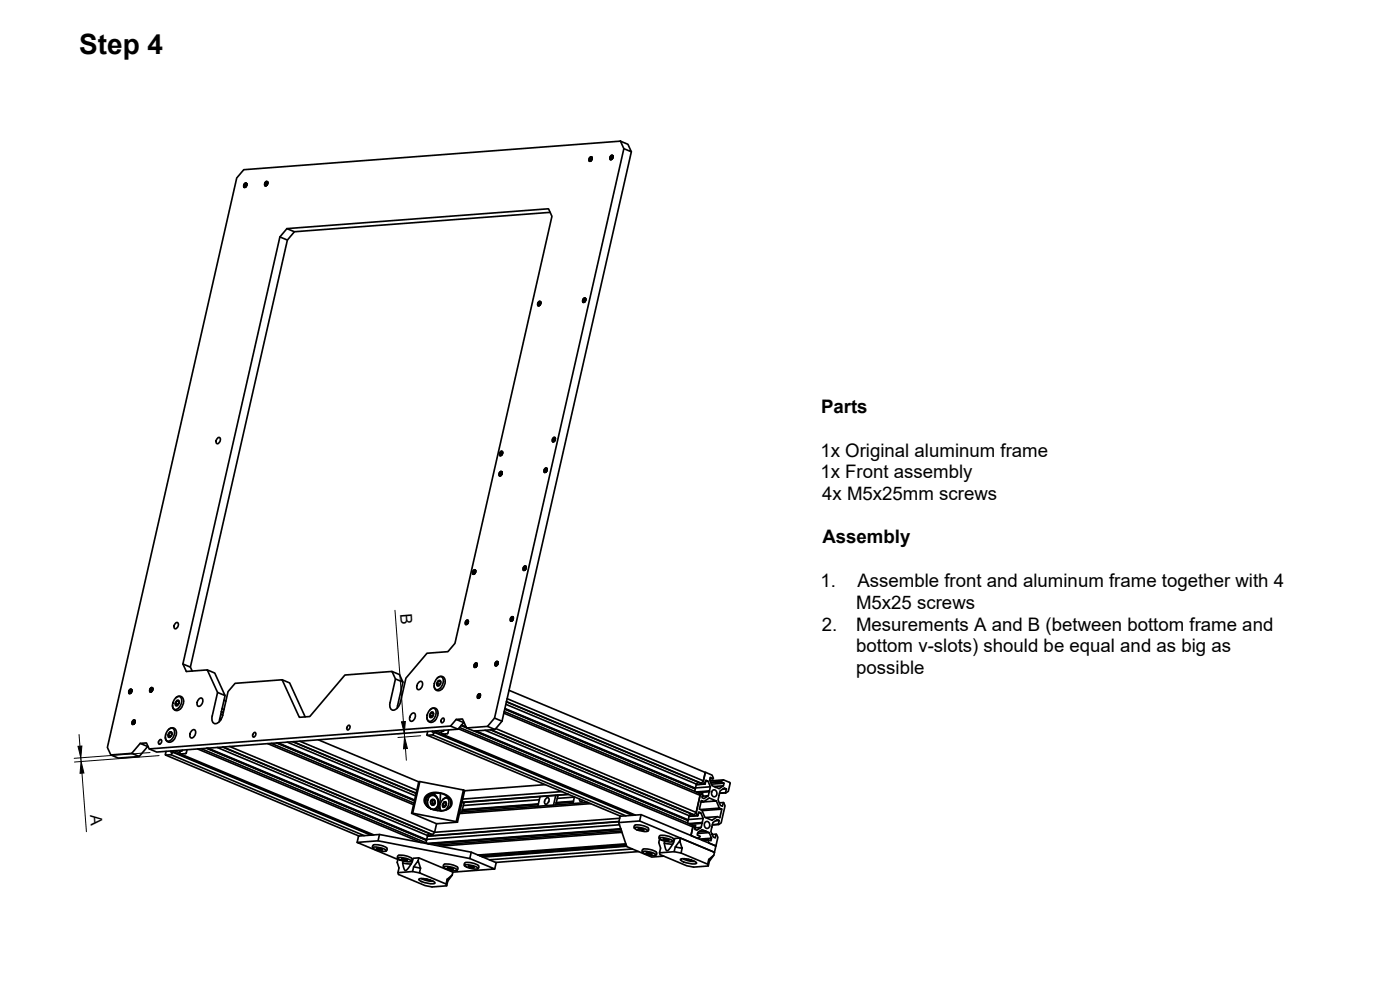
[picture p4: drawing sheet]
<svg xmlns="http://www.w3.org/2000/svg" width="420mm" height="297mm" viewBox="0 0 420 297" stroke-linecap="round" stroke-linejoin="round" font-family="sans-serif">
<!-- layer: Visible -->
<g fill="none" stroke="#000" stroke-width=".5">
<path d="M73.1 50.9l113.1-8.5 1 2.2-38.8 170.9-2.1 2.4-6.3 .5-1.2-2.7-1.9 .2-1.7 2-90.4 6.8-.8-1.8-1.9 .1-2.6 3-6.2 .5-1.1-2.2 38.8-170.9zM73.7 54.9l-.5 .7 .1 .6M73.7 55.1l-.4 .9M73.9 55.2l-.4 .8M74 55.7l-.1 .1M74 55.1l-.4 .5v.6M74 55.1l-.3-.2-.4 .3-.2 .7 .2 .3M74 55.1v.4M74 55.6l-.1 .3M74 55.5l-.3 .6-.4 .1M74 55.5l-.2 .5-.4 .1-.1-.4 .3-.5 .4-.2-.6 .5 .1 .7M74.1 55.3l-.4 .8"/>
<path d="M80 54.4l-.5 .7 .1 .6M80 54.6l-.4 .9M80.1 54.8l.2-.2-.4 .5v.6l-.1-.4zM80.2 54.7l-.4 .9M80.3 55.2l-.1 .2M80.3 54.6l-.3-.2-.4 .4-.2 .6 .2 .3M80.3 54.6v.4M80.3 55.1l-.1 .3M80.3 55l-.3 .6-.4 .1M80.3 55l-.2 .6-.4 .1-.1-.5 .2-.5 .5-.2-.6 .5v.7M80.3 54.8l-.3 .8M177.3 47l-.5 .7 .1 .7"/>
<path d="M177.3 48.2l.4-.8-.4 .9M177.4 47.2l-.4 .9M177.5 47.3l-.3 .9M177.6 47.2l-.6 .4v.7l.4-.1 .3-.5M177.6 47.2l-.6 .4 .1 .7M177.6 47.8v.2M177.6 47.2l-.3-.2-.4 .4-.1 .6 .1 .4M177.6 47.2l.1 .5M177.7 47.3l-.5 .4v.6M177.7 47.7l-.2 .4M177.7 47.7l-.3 .6-.5 .1M183.6 46.6l-.5 .6 .1 .7"/>
<path d="M183.6 46.8l-.4 .8M183.8 46.8l-.4 .9M183.9 47l-.3 .8zM183.9 47.3l-.1 .2M183.9 46.8l-.4 .4v.6M183.9 46.8l-.3-.2-.4 .3-.2 .6 .2 .4M183.9 46.8v.4M183.9 46.8l-.4 .5v.5M183.9 47.2l-.1 .4M183.9 47.2l-.3 .6-.4 .1M183.9 47.2l-.2 .5-.4 .1-.1-.4 .3-.5 .4-.2-.6 .4 .1 .7M184 46.9l-.4 .9"/>
<path d="M186.2 42.4l2.2 .9 1.1 2.2-2.3-.9M189.5 45.5l-38.8 170.9-2.3-.9M86.1 68.6l78.5-6 1 2.3-29.1 128.1-2.1 2.5-6.3 .5-6.3 7.5-1.6 7.1-.5 1.2a1.48 1.48 0 0 1-1.1 1.1 1.48 1.48 0 0 1-1.5-.4v-1.7l1.6-7.1-1.1-2.2-14.1 1-10.5 12.5-3.2 .2-5.1-11.2-14.2 1-2.1 2.5-1.6 7.1-.5 1.3a1.48 1.48 0 0 1-1 1.1 1.48 1.48 0 0 1-1.5-.5l-.1-1.6 1.6-7.1-3.1-6.8-6.3 .5-1-2.3 29.1-128.1zM86.2 72l-29.1 128.2-2.2-1M88.4 69.5l-2.2 2.5-2.2-.9M165.1 63.7l-76.7 5.8-2.3-.9M161.9 90.4l-.5 .7 .1 .6M161.9 90.6l-.3 .9M162 90.8l.2-.2-.4 .5v.6zM162.1 90.7l-.4 .9M162.2 90.5l-.6 .4v.7h.4l.3-.6M162.2 90.5l-.6 .5 .1 .7"/>
<path d="M162.2 90.8l-.3 .8zM162.2 91.2v.1M162.2 90.6l-.3-.2-.4 .3-.1 .7 .1 .3M162.2 90.6l.1 .4M162.3 91.1l-.2 .3M162.3 91l-.4 .6-.4 .1M175.4 89.4l-.5 .6 .1 .7 .4-.1 .4-.6M175.4 89.6l-.3 .9M175.5 89.8l.2-.2-.4 .5v.6zM175.6 89.7l-.4 .8M175.7 90.2v.1M175.7 89.6l-.3-.2-.4 .3-.1 .7 .1 .3"/>
<path d="M175.7 89.6l.1 .4M175.8 90.1l-.2 .3M175.8 90l-.3 .5-.4 .1-.1-.4 .3-.5 .4-.2-.6 .5 .1 .7M175.8 89.8l-.4 .8M65.2 131.5l.5-.3a1.02 1.02 0 0 1 .4 1.2 1.02 1.02 0 0 1-1.1 .7l-.1-.9zM150.5 135.4l-.5 .6 .1 .7M150.5 135.6l-.4 .9M150.5 135.8l.3-.2-.4 .5-.1 .5zM150.7 135.7l-.4 .8M150.8 136.1l-.1 .2M150.8 135.6l-.3-.2-.4 .3-.2 .6 .2 .4M150.8 135.6v.4"/>
<path d="M150.8 136l-.1 .4M150.8 136l-.3 .6-.4 .1M150.8 136l-.3 .5-.3 .1-.1-.4 .2-.5 .4-.2-.5 .5v.6M150.8 135.7l-.3 .9M150.8 135.8l-.3 .8M166.3 131.2l-.5 .7 .1 .6M166.3 132.4l.3-.8-.3 .8M166.3 131.4l-.3 .9M166.5 131.5l-.4 .9M166.6 131.3l-.6 .4v.7h.4l.2-.6M166.6 131.3l-.6 .5 .1 .7M166.6 132l-.1 .1"/>
<path d="M166.6 131.4l-.3-.2-.4 .3-.2 .7 .2 .3M166.6 131.4v.4M166.6 131.4l-.4 .5v.6M166.6 131.9l-.1 .3M166.6 131.8l-.3 .6-.4 .1M150.3 141.4l-.5 .7 .1 .7M150.3 142.6l.4-.8-.4 .9M150.4 141.6l-.4 .9M150.5 141.7l-.3 .9M150.6 142.2v.2M150.6 141.6l-.3-.2-.4 .4-.1 .6 .1 .4M150.6 141.6l.1 .5"/>
<path d="M150.7 141.7l-.5 .4v.6M150.7 142.1l-.2 .3M150.7 142.1l-.3 .6-.5 .1M150.7 142.1l-.3 .5-.4 .1-.1-.4 .3-.5 .4-.2-.6 .4 .1 .7M163.8 140.4l-.5 .7 .1 .6M163.9 140.6l-.4 .9M164 140.7l-.3 .9M164.1 141.2v.1M164.2 140.6l-.3-.2-.5 .3-.1 .7 .1 .3M164.2 140.6v.4M164.2 140.6l-.5 .5v.6M164.2 141.1l-.2 .3"/>
<path d="M164.2 141l-.3 .6-.5 .1M164.2 141l-.3 .5-.3 .2-.2-.5 .3-.5 .4-.2-.6 .5 .1 .7M164.2 140.8l-.4 .8M142.4 171l-.5 .6 .1 .7M142.4 171.2l-.4 .8M142.6 171.2l-.4 .9M142.7 171.1l-.6 .4v.7l.3-.1 .3-.5M142.7 171.1l-.6 .5 .1 .6M142.7 171.7l-.1 .2M142.7 171.2l-.3-.2-.4 .3-.2 .6 .2 .4M142.7 171.2v.4M142.7 171.2l-.4 .4v.6"/>
<path d="M142.7 171.6l-.1 .4M142.7 171.6l-.3 .6-.4 .1M142.7 171.3l-.3 .8 .3-.8M157.5 169.8l-.4 .6v.7M157.6 170l-.4 .9M157.8 170.1l-.4 .9M157.8 169.9l-.5 .4-.1 .7h.4l.3-.6M157.8 170.3l-.2 .7zM157.8 169.9l-.5 .5v.7M157.8 170.6v.1M157.9 170l-.3-.2-.5 .3-.1 .7 .1 .3M157.9 170v.4"/>
<path d="M157.9 170l-.4 .5-.1 .6M157.9 170.5l-.2 .3M157.9 170.4l-.3 .6-.5 .1M52.6 187.1l.5-.3a1.02 1.02 0 0 1 .3 1.1 1.02 1.02 0 0 1-1 .7l-.2-.8zM140.2 186.1l-.5 .6 .1 .7M140.2 186.2l-.4 .9M140.4 186.3l-.4 .9M140.5 186.8l-.1 .2M140.5 186.3l-.4 .4v.6v-.6l.4-.4M140.5 186.3l-.3-.2-.4 .3-.2 .6 .2 .4M140.5 186.2v.5M140.5 186.7l-.1 .4"/>
<path d="M140.5 186.7l-.2 .5-.4 .1-.1-.4 .2-.5 .5-.2-.6 .4 .1 .7M140.5 186.7l-.3 .5-.4 .2M140.6 186.4l-.4 .9M140.6 186.4l-.4 .8M142.8 198.9l-.5 .7 .1 .6M142.9 199.1l-.4 .9M143 199.2l-.3 .9M143.1 199.4l-.3 .7zM143.1 199.7v.1M143.1 199.1l-.3-.2-.4 .3-.1 .7 .1 .3M143.1 199.1l.1 .4M143.2 199.1l-.5 .5v.6"/>
<path d="M143.2 199.6l-.2 .3M143.2 199.5l-.3 .6-.5 .1M143.2 199.5l-.3 .6h-.4l-.1-.4 .3-.5 .4-.2-.6 .5 .1 .7M149.1 198.4l-.5 .7 .1 .7M149.1 198.6l-.4 .9M149.3 198.7l-.4 .9M149.4 198.9l-.3 .7zM149.4 199.2l-.1 .2M149.4 198.6l-.4 .5v.6M149.4 198.6l-.3-.2-.4 .4-.2 .6 .2 .4M149.4 198.6v.4M149.4 199.1l-.1 .3"/>
<path d="M149.4 199l-.3 .6-.4 .2M149.4 199l-.2 .5-.4 .2-.1-.4 .3-.5 .4-.2-.6 .4 .1 .7M149.5 198.8l-.4 .8M153.7 185l-.5 .7 .1 .6M153.7 186.2l.3-.8-.3 .8M153.7 185.2l-.4 .9M153.9 185.3l-.4 .9M154 185.8l-.1 .2M154 185.2l-.3-.2-.4 .4-.2 .6 .2 .3M154 185.2v.4M154 185.2l-.4 .5v.6M154 185.7l-.1 .3"/>
<path d="M154 185.6l-.3 .6-.4 .1M154 185.6l-.2 .5-.4 .2-.1-.5 .2-.5 .5-.2-.6 .5 .1 .7M39.2 206.8l-.5 .6 .1 .7M39.2 208l.3-.9-.3 .9M39.2 207l-.4 .8M39.4 207l-.4 .9M39.5 207.5l-.1 .2M39.5 207l-.4 .4v.6v-.5l.4-.5M39.5 207l-.3-.2-.4 .3-.2 .6 .2 .4M39.5 207v.4M39.5 207.4l-.1 .4M39.5 207.4l-.3 .6-.4 .1"/>
<path d="M39.5 207.4l-.2 .5-.4 .1-.1-.4 .2-.5 .5-.2-.6 .4 .1 .7M40.2 216l-.5 .7 .1 .6M40.2 217.2l.3-.8-.3 .8M40.2 216.2l-.4 .9M40.4 216.3l-.4 .9M40.5 216.8l-.1 .1M40.5 216.2l-.3-.2-.4 .3-.2 .7 .2 .3M40.5 216.2v.4M40.5 216.2l-.4 .5v.6M40.5 216.7l-.1 .3M40.5 216.6l-.3 .6-.4 .1M40.5 216.6l-.2 .6-.4 .1-.1-.5 .2-.5 .5-.2-.6 .5v.7"/>
<path d="M45.5 206.3l-.5 .7 .1 .6M45.5 206.5l-.4 .9M45.7 206.6l-.4 .8M45.8 206.7l-.3 .8zM45.8 207l-.1 .2M45.8 206.5l-.5 .5 .1 .6v-.6l.4-.5M45.8 206.5l-.3-.2-.4 .3-.2 .6 .2 .4M45.8 206.5v.4M45.8 207l-.1 .3M45.8 206.9l-.3 .6-.4 .1M45.8 206.9l-.2 .5-.4 .1-.1-.4 .2-.5 .5-.2-.6 .5v.6M45.8 206.6l-.3 .9"/>
<path d="M50.4 219.1a1.04 1.04 0 0 1 1.3-.6 1.04 1.04 0 0 1 .7 1.2 2.33 2.33 0 0 1-2.2 2.6 2.28 2.28 0 0 1 .2-3.2zM50.5 218.9l.8-.5h.8l.6 .5 .2 .9a3.2 3.2 0 0 1-1.1 2.6l-.8 .3-.7-.1-.5-.6-.2-.9M50.7 219.8l.5-.2a.91 .91 0 0 1 .3 1 .91 .91 0 0 1-.9 .6l-.2-.7zM50.9 219.7l.7 .3M52.6 209.6a1.04 1.04 0 0 1 1.2-.6 1.04 1.04 0 0 1 .7 1.2 2.33 2.33 0 0 1-2.2 2.6 2.28 2.28 0 0 1 .3-3.2zM52.6 211l.9 .3M52.7 209.4l.8-.5h.8l.5 .5 .3 .9a3.2 3.2 0 0 1-1.2 2.6l-.7 .3-.7-.1-.5-.6-.2-.9M52.9 210.4l.5-.3a.91 .91 0 0 1 .3 1 .91 .91 0 0 1-.9 .6l-.2-.7zM53.1 210.2l.7 .4-.2-.4h-.5l-.5 .8 .1 .7 .6-.1M53.7 210.9l-.2 .5M57.1 200.2l.6 1.1M57.6 219.2a.61 .61 0 0 1 1 0 1.53 1.53 0 0 1-1.3 2.2 1.66 1.66 0 0 1 .3-2.2z"/>
<path d="M59.7 209.7a.61 .61 0 0 1 1.1 0 1.53 1.53 0 0 1-1.4 2.2 1.66 1.66 0 0 1 .3-2.2zM62.2 201l2.2 .9 3.1 6.8-2.2-.9M65.9 215.8l-.1 .7M65.9 215.7l.4 .2M66 215.6l.4 .1M66.3 214.3l.5 .3M66.4 213.6l.6 .2M66.4 213.5l.6 .3M66.6 212.6l.6 .3M67.2 210.1l.6 .3M67.5 208.7l-1.6 7.1 .4 .1M76.1 220l.4-.3a.75 .75 0 0 1 .2 .9 .75 .75 0 0 1-.8 .5l-.1-.6z"/>
<path d="M84.7 204l2.2 .9 4.7 10.2M104.3 217.8l.4-.2a.75 .75 0 0 1 .3 .9 .75 .75 0 0 1-.8 .4l-.1-.6zM117.6 201.5l2.3 .9 1 2.3-2.2-1M120.9 204.7l-1.7 7.8M123.5 214.2a.61 .61 0 0 1 1.1 0 1.53 1.53 0 0 1-1.4 2.2 1.66 1.66 0 0 1 .3-2.2zM125.7 204.7a.61 .61 0 0 1 1 0 1.53 1.53 0 0 1-1.3 2.2 1.66 1.66 0 0 1 .3-2.2zM128.4 219.5l-.1 1.1M128.9 213.1a1.04 1.04 0 0 1 1.3-.6 1.04 1.04 0 0 1 .7 1.2 2.33 2.33 0 0 1-2.2 2.7 2.28 2.28 0 0 1 .2-3.3zM129 214.5l.8 .4M129.1 213l.7-.5h.8l.6 .5 .2 .8a3.2 3.2 0 0 1-1.1 2.6l-.8 .3-.7-.1-.5-.6-.2-.8M129.3 213.9l.4-.3a.91 .91 0 0 1 .3 1.1 .91 .91 0 0 1-.9 .6l-.1-.8zM129.4 213.8l.7 .3"/>
<path d="M129.8 219.4l-.1 .3 .8-.1 59.7 25M130.1 214.5l-.3 .4M130.1 214.1l-.1-.4-.6 .1-.4 .7 .1 .7h.5M130.4 219.8l-.6 .7 58 24.3M130.5 219.6l-.1 .2 59.4 24.8M130.9 219.3l1.7 .7M131.1 203.6a1.04 1.04 0 0 1 1.2-.6 1.04 1.04 0 0 1 .7 1.3 2.33 2.33 0 0 1-2.2 2.6 2.28 2.28 0 0 1 .3-3.3zM131.1 205l.9 .4M131.2 203.5l.8-.5h.8l.6 .5 .2 .8a3.2 3.2 0 0 1-1.2 2.6l-.7 .3-.7-.1-.5-.5-.2-.9M131.4 204.4l.5-.3a.91 .91 0 0 1 .3 1.1 .91 .91 0 0 1-.9 .6l-.2-.8zM131.6 204.3l.7 .3-.2-.4-.5 .1-.5 .7 .2 .7h.5M132.2 205l-.2 .4"/>
<path d="M132.6 215.7l.4-.2a.75 .75 0 0 1 .2 .8 .75 .75 0 0 1-.8 .5v-.6zM133.2 219.1v.3l-.8 .1 .3 .8M134.6 219l-.3 1.1-1.6 .2 58 24.3M136.9 215.9l2.4 .9M137.5 218.8l-90.5 6.8-2.2-.9M137.6 218.7l70.4 29.4M137.9 218.3l69.8 29.2 .3 .6-.6 2.4M138.5 217.5l1.4 .6M139.2 216.8l-1.7 2-2.3-.9M140 218.3l-1.6-.6 1.6 .7M140 218.4l2.3 1 6.3-.5M142.4 219.4l64.1 26.8"/>
<path d="M142.5 219.3l64 26.8M142.8 219.3l63.8 26.7M143.8 208.2l-.5 .6 .1 .7M143.8 208.4l-.3 .8M143.9 208.5l.2-.1-.4 .5v.5zM144 208.4l-.4 .9M144.1 208.9l-.1 .2M144.1 208.4l-.3-.2-.4 .3-.2 .6 .2 .4M144.1 208.4l.1 .4M144.1 208.8l-.1 .4M144.2 208.8l-.3 .5-.5 .2M144.2 208.8l-.3 .5-.4 .1-.1-.4 .3-.5 .4-.2-.6 .4 .1 .7"/>
<path d="M144.2 208.5l-.4 .9M144.2 208.6l-.4 .8M145.6 219.1l61.2 25.6M147.3 219l61 25.5M148.8 218.6l60.1 25.2M150.7 216.4l-2.1 2.5-2.3-1M151.2 214l58.9 24.6M151.3 213.5l58.5 24.5 .3 .6-1.2 5.2-.7 .7-61-25.5M151.5 212.8l57.2 23.9M151.5 212.7l57.1 23.9M151.5 212.6l57.2 23.9M151.8 211.3l57.2 24"/>
<path d="M152 210.5l58.5 24.5M152.2 209.6l58.9 24.7M152.8 207.1l58.8 24.6v.2l.3-.1 1.8 .8 .4 1M33.3 226.5l2.2 1 6.3-.5M42.1 223l2.3 1M44.3 224l-2.5 3-2.3-1M47.8 222.1l.4-.2a.75 .75 0 0 1 .2 .9 .75 .75 0 0 1-.7 .4l-.1-.6zM49.7 226.6l58 24.2M49.9 225.4l-.1 1.2M50.5 220.5l.8 .3M51.3 225.3l-.1 .3h.7l-.6 .8-1.6 .2M51.3 226.4l58 24.3"/>
<path d="M51.5 220.4l-.2 .5M51.6 220l-.1-.3h-.6l-.4 .8 .1 .7 .5-.1M51.9 225.7l59.4 24.9M51.9 225.6l59.8 24.9M52.4 225.2l1.6 .7M54.2 226.2l58 24.3M56.1 225l-.3 1-1.6 .2-.3-.8 .8-.1v-.2M59.3 224.7l67.1 28.1M60.4 224.6l68.3 28.6M62 224.5l66 27.5M62.1 224.5l65.9 27.4M62.4 224.5l65.6 27.4 .3-1.2"/>
<path d="M65.2 224.3l63.1 26.4 .5-.6M66.8 224.1l63 26.4M66.9 224.1l62.9 26.4 .6-.8 55.6-4.2M68.9 224l61.5 25.7 .6-2.5M80.3 223.1l43.8 18.3M81.4 223l42.8 18M83 222.9l41.4 17.3M83.2 222.9l41.2 17.3M83.5 222.9l40.9 17.1M86.2 222.7l38.5 16.1M87.9 222.6l37 15.4M88 222.5l36.9 15.5"/>
<path d="M90 222.4l35.1 14.7M95.5 222l30.2 12.6M126 234.5l-2.2 9.5M128.2 220.6l58 24.3M128.8 239.2a1.56 1.56 0 0 1 1.7-.4 1.56 1.56 0 0 1 1 1.5 1.7 1.7 0 0 1-.4 2 1.7 1.7 0 0 1-2 .2l-.7-1.3a2.41 2.41 0 0 1 .4-2zM129.6 239.9a.83 .83 0 0 1 1 .8 .83 .83 0 0 1-.9 .9l-.5-.8zM129.8 238.1a3.1 3.1 0 0 1 .9 5M129.8 220.5l-1.5 .1M132.1 237.9l1.6 .5 1.3 1 .6 1.2-.2 1.2-1.1 1-1.7 .5-2.4-.3-1.6-.8-1.1-1.3-.1-1.3 .8-1.1 1.6-.7h1.3l1 .2-1.3-.1-1.3 .2-1 .5-.7 .9-.1 .9 .2 .9 .7 .9 1.1 .6M134.3 239l-.8 .5M135 239.8l-1-.5-1.1 .6M139.1 237l.4 .2-2.2 9.5-.4-.2z"/>
<path d="M139.1 237l-13.4-2.5-2.2 9.5 7.5 3.2M161.9 240l-22.8 1.7M162.1 239.1l-.7 2.8M162.1 239v.1M163.6 235.4l-24.2 1.9M163.8 239.6l.5-.3a1.07 1.07 0 0 1 .4 1.2 1.07 1.07 0 0 1-1.1 .8l-.2-.9zM166.8 238.7l-.7 2.9M167.4 238.6l-.6 2.9M168.6 237.5l-29.7 2.3M170.5 238.3l-31.9 2.4M170.6 238.4l-32 2.4M172.4 239.2l-5.2 .3"/>
<path d="M172.4 239.1l-.5 2M173.9 239.7l.3 .8 .7-.3M209.5 234.7l-.5 .6-.5 2.1M209.9 238.2h1l-.2 1.2 .6 .2 1.3-.8-1.8 .1M210.1 238.6l-1.2 5.2M210.8 238.2l-.7 .4M211.1 234.3l.5-2.4-.5 2.4-.7 .7M211.1 234.3l.4 .9-2.5 .2M211.5 235.2l-2.6 .3M211.8 231.8h-.2M211.8 234.4h.7l-.6-.3-.3 1.2M212.5 234.4l.7 1.7-4.5 .3"/>
<path d="M212.9 237.5l-.3 1.3M212.9 237.3l-3.7 .4M213 237.4l-3.7 .4M213.1 233.7l1-.1-.9-.3-.2 .7 .7 1.7 1.1 .5M213.1 234.3l4-.3 1.9 .8 .1 .3-.5 2.3-.7 .5M213.2 236.1l-.3 1.2-4 .3M213.9 237.1a.98 .98 0 0 1 1.3 .9 .98 .98 0 0 1-1.1 1 1.19 1.19 0 0 1-.2-1.9zM216.4 234.6l.9 .4-3.8 .3M216.4 234.5v.1l-3.1 .3M216.9 236.8l1.1-.1-.6-.3-1.3 .9-.6 2.7 .7 1.7 .6 .2 .3-1.1M217.1 235.8l-1.3 .8-1.1-.4M217.1 234l-.7 .5-3.1 .2"/>
<path d="M217.3 235l-.2 .8-2.8 .2M218 236.7l-.2 1.1-1.8 .2 1.8-.2M107.2 252.8l.4-1.9 6.3-.5 27.5 5.3 7.5 3.1-.4 1.9M111.9 254.3a4.7 4.7 0 0 1 4 1 4.7 4.7 0 0 1-4-1zM111.9 254.5l-.1-.5 .2-.4a5.1 5.1 0 0 1 4.1 .9v.5l-.3 .4M113 254.6h.8l.9 .3a1.49 1.49 0 0 1-1.7-.3zM113.2 254.5l-.1 .2 .7 .2 .8 .1v-.2M113.8 254.6v.3M113.9 250.4l-.4 1.9M114.6 254.8v.2M119.4 257.5a4.7 4.7 0 0 1 4 .9 4.7 4.7 0 0 1-4-.9zM119.4 257.6l-.1-.4 .2-.5a5.1 5.1 0 0 1 4.1 1v.4l-.3 .4"/>
<path d="M119.7 257.8l-.3 .1-.2 .8 .5 1.7-.3 1.4 4.4-.3 .3-1.4M120.5 257.7h.8l.9 .3a1.49 1.49 0 0 1-1.7-.3zM120.7 257.7l-.1 .1 .6 .3 .8 .1 .1-.2M120.8 258.9l2.6 .3M121.3 257.7l-.1 .4M122.1 258l-.1 .2M123.5 244l13.4 2.5M123.9 258h-.2M125.5 258.3l.2-.9 10.2 4.3-.2 .8-1.5 1.3-.3 1.4-8-3.3 .3-1.4-2.1-.4 1.4-1.8 .7 2.2M125.7 257.4l-1.7 .1-.3 1.2-1.2 1.9-.7 .6-.4-.2-.3-.7-.3-1.4 .2-.6M127.9 241.2v-1.3l.7-1 1-.4 1.1 .4 .7 1 .1 1.3-.5 1.2-.9 .6M128 252.1l-.2 .8"/>
<path d="M129.5 240.1l.2 .1 .1 .8-.2 .4M129.5 240.1l.2-.2 .7 .2 .2 .9-.5 .6-.8-.5v-.6zM130.4 240.1l-.7 .1M130.6 241h-.8M132 242.1l.4 1.2M132.1 242.9l.1 .4M132.8 241.4l.9 .4M133.1 240.8l.5-.3a.91 .91 0 0 1 .3 1.1 .91 .91 0 0 1-.9 .6l-.2-.8zM133.3 240.7l.7 .3-.2-.3h-.5l-.5 .7 .1 .7h.6M133.7 243a2.6 2.6 0 0 0 .6-3.5 2.2 2.2 0 0 0-2.3 2.8l.1 .4a.98 .98 0 0 0 1.4 .4l1.4-1 .4-.7v-.8l-.3-.8-.6-.7-1.8-1a.32 .32 0 0 0-.5 .1 .32 .32 0 0 0 .1 .4l-.3 2.6-.6 2M133.9 241.4l-.2 .5M135.3 240.4l-.1 1.1"/>
<path d="M137.3 246.7l-6.3 .5M139.2 240.7l-.6 2.9M139.4 259.6a4.7 4.7 0 0 1 4.1 1 4.7 4.7 0 0 1-4.1-1zM139.4 259.8l-.1-.5 .2-.4a5.1 5.1 0 0 1 4.2 .9v.5l-.3 .4M140.6 259.9h.8l.9 .3a1.49 1.49 0 0 1-1.7-.3zM140.7 259.8l-.1 .2 .7 .3 .8 .1 .1-.2M141 257.6l-27.5-5.3-6.3 .5 12.2 5.1M141.4 259.9l-.1 .4M141.4 255.7l-.4 1.9 7.5 3.1-12.6 1M143.5 256.5v.1M161.5 241.3l-22.8 1.8M161.6 241.2l-22.8 1.7"/>
<path d="M164.7 240.4l-.1 .3M172.1 240.6l-5.2 .4M172.1 240.5l-5.2 .4M172.1 240.4l-5.1 .4M176.4 240.8l-38.4 2.9M177.2 241.1l-39.3 3M185.7 246.8l2.4 7.2 7.5 3.2 3.6-.3M185.7 246.5l-57.4 4.4M185.8 246.5l-57.5 4.3M185.9 247.5l-57.8 4.3M186.1 244.9l6.3-.5 22.5 9.4-.5 1.9-22.4-9.4-6.3 .5zM186.3 248.7l-58 4.4"/>
<path d="M186.3 248.8l-57.7 4.4M186.4 248.8l-57.7 4.4M186.5 249.3l-56 4.3M186.7 249.7l-54.7 4.2M187.8 253.2l-44.3 3.3M187.9 253.4l-43.9 3.4M188 253.8l-43.4 3.2M188.1 253.9l-43.1 3.3M189.8 254.7l-42.9 3.3M190.4 248.4a4.7 4.7 0 0 1 4 .9 4.7 4.7 0 0 1-4-.9zM190.4 248.5l-.1-.4 .2-.5a5.1 5.1 0 0 1 4.1 1l.1 .4-.4 .4M191.5 248.6h.8l.9 .3a1.49 1.49 0 0 1-1.7-.3z"/>
<path d="M191.7 255.5l-42.9 3.3M191.7 248.6l-.1 .1 .7 .3 .8 .1 .1-.2-.1 .2M192.3 248.6v.4M192.4 244.4l-.4 1.9M192.8 255.6a4.7 4.7 0 0 1 4 .9 4.7 4.7 0 0 1-4-.9zM192.8 255.7l-.1-.4 .2-.4a5.1 5.1 0 0 1 4.1 .9l.1 .4-.4 .4M194 255.8h.7l.9 .4a1.49 1.49 0 0 1-1.6-.4zM194.1 255.8l-.1 .1 .7 .3 .8 .1 .1-.2M194.8 255.8l-.1 .4M195.5 256.1v.2M197.9 251.5a4.7 4.7 0 0 1 4 .9 4.7 4.7 0 0 1-4-.9zM197.9 251.7l-.1-.5 .2-.4a5.1 5.1 0 0 1 4.1 .9v.5l-.3 .3"/>
<path d="M197.9 255.9l.2 .5 8 3.4 2.1 .4 4.4-.4 .3-1.4M198.2 251.9h-.3l-.2 .9 .6 1.7-.4 1.4 4.4-.4 .3-1.4M199 251.8l.8-.1 .9 .4a1.49 1.49 0 0 1-1.7-.3zM199.2 251.7l-.1 .2 .6 .2 .8 .1 .1-.2-.1 .2M199.4 253l2.5 .3M199.8 251.8l-.1 .3M202.3 255.5l2.1 .4M202.4 252l-.2 .1M204 252.3l.2-.9 10.2 4.3-.2 .9-1.5 1.3-.3 1.4-8-3.4 .3-1.4-2.1-.4 1.4-1.8 .7 2.2M204.2 251.4l-1.7 .2-.4 1.2-1.1 1.8-.7 .6-.4-.1-.3-.8-.2-1.3 .1-.6M204.2 257.9a5.6 5.6 0 0 1 4.9 1.1 5.6 5.6 0 0 1-4.9-1.1zM204.9 257.6l1.8 .7 1.8 .1"/>
<path d="M205.9 257.7l1.6 .4M206.5 257.8l.1 .2M206.6 257.8v.2M206.9 257.9l-.3 .1M207.3 244.1l-.5 .6-.5 2.2M207.4 258h.1M207.4 250.5l-.1 .2M207.8 247.7h1l-.3 1.1 .6 .3 1.3-.8-1.8 .1M208 248.1l-.6 2.4M208.7 247.7l-.7 .4M208.9 243.8l.4 .9-2.5 .2M209.3 244.7l-2.5 .3"/>
<path d="M209.4 250.1l3.4-.3 .7 1.7-3.6 .3M209.6 243.9h.7l.7 1.7-4.4 .3M209.7 249.6l2.1-.2 1 .4M210.3 243.9l-.6-.3-.2 1.1M210.4 240.6l.8-.1-.7-.3-.6 2.6 .7 .3 .9 2.1 2.2 .9 1.6-1.1M210.7 247l-.3 1.3M210.8 246.8l-3.7 .4M210.8 246.9l-3.6 .4M211 245.6l-.2 1.2-4 .3M211.2 240.5l1.7-1.1 2.1 .9-4.6 .4M211.7 249.3l-1-.4-1.3 .9-.2 .7 .9 .4-.7 .6-1.8-.7-.2-.3M211.8 246.6a.98 .98 0 0 1 1.2 .8 .98 .98 0 0 1-1 1.1 1.19 1.19 0 0 1-.2-1.9z"/>
<path d="M211.8 249.4l-1.9 .1M212.4 259.3l.2 .5M212.5 251.9l-.1 .2-1.5 .1M213.5 251.5l-.1 .8-.9-.4-1.9 .1M214.2 256.6l-1.3 1.8-.2-.5M214.7 246.3l1.1-.1-.6-.3-1.2 .9-.7 2.7 .8 1.7 .6 .2 .2-1.1-1.2 .1M214.7 253.8h.1M214.9 250.3l.5 1-.6 2.4-2-.7-.4-.9M215 240.3l.9 2.2-5.7 .4M215.6 247.3l-1.8 .2M215.8 246.2l-.2 1.1-1.8 .2M215.9 240.9l1.3-.1 .4 1-1.2 5.1-.7 .5"/>
<path d="M215.9 242.5l.7 .3-5.9 .4M216.6 242.8l-.6 2.5-.7-.3-3.6 .3M119.4 261.8l.2 .6 8 3.3 2.1 .4 4.4-.3 .3-1.4M123.8 261.5l2.1 .4M125.7 263.8a5.6 5.6 0 0 1 4.9 1.1 5.6 5.6 0 0 1-4.9-1.1zM126.4 263.6l1.7 .6 1.9 .2M127.4 263.7l1.6 .3M128 263.8l.1 .1M128.1 263.8v.1M128.4 263.9h-.3M128.8 264h.1M128.9 264h.1"/>
<path d="M133.1 260.1a4.7 4.7 0 0 1 4.1 1 4.7 4.7 0 0 1-4.1-1zM133.2 260.3l-.2-.5 .3-.4a5.1 5.1 0 0 1 4.1 .9v.5l-.3 .4M133.9 265.2l.2 .6M134.3 260.4h.8l.9 .3a1.49 1.49 0 0 1-1.7-.3zM134.4 260.3v.2l.6 .2 .8 .1 .1-.2-.1 .2M135.1 260.4l-.1 .3M135.7 262.5l-1.3 1.9-.2-.6M142.1 260.1v.3"/>
</g>
<!-- layer: Dimensions -->
<path d="M118.5 183.1l2.6 33.4M121.6 220l-2.3 .2M23.7 220.4l.3 3.5M24.3 227.4v1.1M24.6 232l1.3 17.5M45 225.8l-22.7 1.7M47.8 226.7l-25.5 1.9M121.3 220l.1 1.1M121.7 224.6l.2 3.5M126.3 220.8l-6.9 .5" fill="none" stroke="#000" stroke-width=".3"/>
<path d="M120.5 216.6l1.2-.1-.4 3.5zM23.4 223.9l1.2-.1-.3 3.6zM24.3 228.5l.9 3.4-1.2 .1zM121.4 221.1l.9 3.5-1.2 .1z" fill="#000" stroke="#000" stroke-width=".3"/>
<text font-size="8.4" x="23.8" y="16.2">Step 4</text>
<g font-size="5.6">
<text x="246.4" y="123.9">Parts</text>
<text x="246.2" y="137">1x Original aluminum frame</text>
<text x="246.2" y="143.5">1x Front assembly</text>
<text x="246.8" y="150">4x M5x25mm screws</text>
<text x="246.8" y="163">Assembly</text>
<text x="246.2" y="176.1">1.</text>
<text x="257.3" y="176.1">Assemble front and aluminum frame together with 4</text>
<text x="256.9" y="182.6">M5x25 screws</text>
<text x="246.7" y="189.2">2.</text>
<text x="256.9" y="189.2">Mesurements A and B (between bottom frame and</text>
<text x="257" y="195.8">bottom v-slots) should be equal and as big as</text>
<text x="257" y="202.3">possible</text>
</g>
<g font-size="4.9">
<text x="120.1" y="184.1" transform="rotate(86 120.1 184.1)">B</text>
<text x="27.1" y="244.7" transform="rotate(86 27.1 244.7)">A</text>
</g>
</svg>
